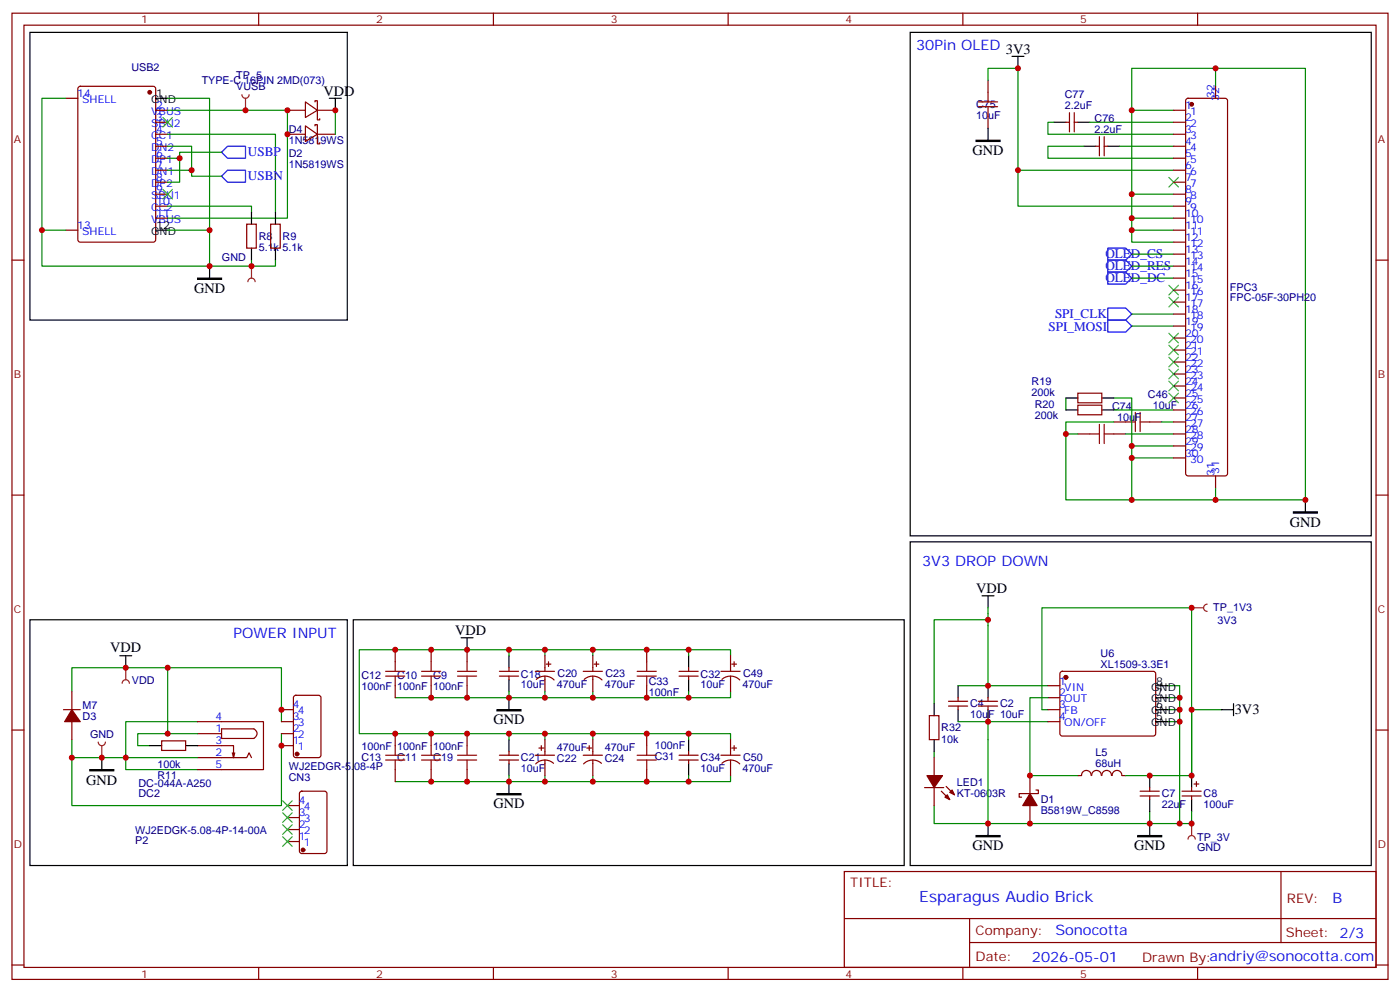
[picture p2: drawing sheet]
<svg xmlns="http://www.w3.org/2000/svg" width="412mm" height="292mm" viewBox="0 0 412 292" stroke-linecap="round" stroke-linejoin="round" font-family="sans-serif">
<g fill="none" stroke="#870000" stroke-width=".35">
<path d="M3.5 3.9h405.4v284.3h-405.4zM7.1 7.4h398.2v277.3h-398.2zM76.2 3.9v3.5M145.3 3.9v3.5M214.5 3.9v3.5M283.6 3.9v3.5M352.8 3.9v3.5M19.4 28.9h3.5M23.2 25.6l.4-.2h21.6l.6 .4 .1 44.8-.5 .6-21.8 .1-.6-.5-.1-44.7zM45.9 32.5h3.5M45.9 36h3.5M45.9 39.5h3.5"/>
<path d="M291 23.6v3.6M291 34.2v3.5M314 36h1M315 33.2v5.6M316.4 36h1.1M316.4 33.2v5.6M345.7 32.5h3.5M345.7 36h3.5M345.7 39.5h3.5M349.5 29.1l.5-.2h10.9l.5 .2 .2 .5v109.7l-.2 .5-.5 .3h-10.9l-.5-.3-.3-.5v-109.7zM358.1 25.4v3.5M45.9 43h3.5"/>
<path d="M45.9 46.6h3.5M45.9 50.1h3.5M45.9 53.6h3.5M45.9 57.2h3.5M322.8 43h1M323.8 40.2v5.7M325.3 43h1M325.3 40.2v5.7M345.7 43h3.5M345.7 46.6h3.5M345.7 50.1h3.5M345.7 53.6h3.5"/>
<path d="M345.7 57.2h3.5M3.5 76.6h3.6M19.4 67.7h3.5M45.9 60.7h3.5M45.9 64.2h3.5M345.7 60.7h3.5M345.7 64.2h3.5M345.7 67.7h3.5M345.7 71.3h3.5M345.7 74.8h3.5M345.7 78.3h3.5M405.3 76.6h3.6"/>
<path d="M345.7 81.8h3.5M345.7 85.4h3.5M345.7 88.9h3.5M345.7 92.4h3.5M345.7 96h3.5M345.7 99.5h3.5M317.5 115.7h7.1v2.8h-7.1zM317.5 119.2h7.1v2.9h-7.1zM345.7 103h3.5M345.7 106.5h3.5M345.7 110.1h3.5M345.7 113.6h3.5"/>
<path d="M345.7 117.1h3.5M317.5 127.7h3.5M328.1 124.2h3.5M328.1 127.7h3.5M338.7 124.2h3.5M345.7 124.2h3.5M345.7 127.7h3.5M345.7 120.6h3.5M345.7 131.2h3.5M345.7 134.8h3.5M3.5 145.7h3.6M358.1 140.1v3.5"/>
<path d="M405.3 145.7h3.6M3.5 214.8h3.6M405.3 214.8h3.6M248.7 256.5h156.6v28.2h-156.6zM377.3 256.5v20.9M248.7 270.3h156.5M285.6 277.4h119.6M285.6 270.3v14.1M3.5 284h3.6M76.2 284.7v3.5M145.3 284.7v3.5M214.5 284.7v3.5"/>
<path d="M283.6 284.7v3.5M352.8 284.7v3.5M405.3 284h3.6"/>
</g>
<g fill="#870000" stroke="#870000" stroke-width=".35">
<circle cx="44.1" cy="27.2" r=".53"/>
<circle cx="351" cy="30.7" r=".53"/>
</g>
<g fill="none" stroke="#000" stroke-width=".35">
<path d="M268.1 9.5h135.8v148.2h-135.8zM298.1 16.6h3.5M299.9 16.6v3.5M45.9 28.9h3.5M291 37.7v3.6M310.4 36h3.6M317.5 36h3.5M319.3 43h3.5M326.3 43h3.5M45.9 67.7h3.5M314 117.1h3.5M324.6 117.1h3.5"/>
<path d="M314 120.6h3.5M324.6 120.6h3.5M384.5 147.1v3.5"/>
</g>
<path d="M326.3 76.6h5.3l1.8 1.7-1.8 1.8h-5.3zM326.3 73h5.3l1.8 1.8-1.8 1.8h-5.3zM326.3 94.2h5.3l1.8 1.8-1.8 1.7h-5.3zM326.3 90.7h5.3l1.8 1.7-1.8 1.8h-5.3zM326.3 80.1h5.3l1.8 1.7-1.8 1.8h-5.3z" fill="none" stroke="#00f" stroke-width=".35"/>
<path d="M288.2 31.4h5.7M288.2 30h5.7M291 27.2v2.8M291 31.4v2.8M321 127.7h2.8M323.8 124.9v5.6M325.3 127.7h2.8M325.3 124.9v5.6M331.6 124.2h2.8M334.4 121.4v5.6M335.8 124.2h2.9M335.8 121.4v5.6" fill="none" stroke="#a10000" stroke-width=".35"/>
<g fill="none" stroke="#008700" stroke-width=".35">
<path d="M291 23.6v-3.5h8.9v30h45.8M310.4 36h-1.7v3.5h37M321 36h24.7M333.4 32.5v24.7h12.3M358.1 25.4v-5.3h-24.7v12.4h12.3M358.1 20.1h26.4v127h-26.4v-3.5M299.9 50.1v10.6h45.8M319.3 43h-10.6v3.6h37M329.8 43h15.9M333.4 57.2v7h12.3M333.4 67.7v3.6h12.3M333.4 64.2v3.5h12.3"/>
<path d="M333.4 78.3h12.3M333.4 74.8h12.3M333.4 96h12.3M333.4 92.4h12.3M333.4 81.8h12.3M314 117.1v3.5M328.1 117.1h5.3v14.1M317.5 127.7h-3.5v19.4h19.4M328.1 124.2h-14.1v3.5M328.1 120.6h17.6M331.6 127.7h14.1M342.2 124.2h3.5"/>
<path d="M345.7 131.2h-12.3v3.6M345.7 134.8h-12.3v12.3h24.7"/>
</g>
<g fill="none" stroke="#3c3" stroke-width=".35">
<path d="M344.3 52.2l2.8 2.8M347.1 52.2l-2.8 2.8M344.3 98.1l2.8 2.8M344.3 87.5l2.8 2.8M344.3 84l2.8 2.8M347.1 98.1l-2.8 2.8M347.1 87.5l-2.8 2.8M347.1 84l-2.8 2.8M344.3 105.1l2.8 2.8M344.3 108.7l2.8 2.8M344.3 112.2l2.8 2.8M344.3 115.7l2.8 2.8"/>
<path d="M344.3 101.6l2.8 2.8M347.1 105.1l-2.8 2.8M347.1 108.7l-2.8 2.8M347.1 112.2l-2.8 2.8M347.1 115.7l-2.8 2.8M347.1 101.6l-2.8 2.8"/>
</g>
<path d="M287.5 41.3h7.1v.3h-7.1zM381 150.6h7.1v.4h-7.1z" fill="#000" stroke="#000" stroke-width=".35"/>
<path d="M71.3 27.9a1.06 1.06 0 0 0 1 1 1.06 1.06 0 0 0 1.1-1M72.3 28.9v3.6" fill="none" stroke="#8c2424" stroke-width=".35"/>
<circle cx="72.3" cy="32.5" r=".18" fill="#8c2424"/>
<g fill="none" stroke="#008700" stroke-width=".35">
<path d="M19.4 28.9h-7.1v38.8h7.1M49.4 39.5h31.7v22.9M49.4 32.5h35.3v31.7h-35.3M49.4 28.9h12.3v38.8M49.4 43h7v8.9h8.9M49.4 50.1h7M49.4 46.6h3.5M65.3 44.8h-12.4v8.8h-3.5M12.3 67.7v10.6h49.4v-10.6h-12.3M49.4 60.7h24.7v1.7M291 182.4h-15.8v24.7M291 180.6v21.2"/>
<path d="M306.9 208.8v-29.9h44.1v29.9h8.8M351 208.8v19.4M275.2 237.1v5.3h15.8M275.2 221.2v1.8"/>
</g>
<path d="M65.3 51.9l1.7-1.8h5.3v3.5h-5.3zM65.3 44.8l1.7-1.8h5.3v3.6h-5.3z" fill="none" stroke="#00f" stroke-width=".35"/>
<path d="M48 34.6l2.8 2.8M50.8 34.6l-2.8 2.8M48 55.7l2.8 2.9M50.8 55.7l-2.8 2.9" fill="none" stroke="#3c3" stroke-width=".35"/>
<path d="M58.2 81.8h7.1v.4h-7.1z" fill="#000" stroke="#000" stroke-width=".35"/>
<path d="M8.8 9.5h93.5v84.7h-93.5zM61.7 78.3v3.5M289.3 175.3h3.5M291 175.3v3.6M275.2 207.1v3.5M275.2 217.7v3.5M282.2 201.8v3.5M282.2 208.8v3.6M291 201.8v3.5M291 208.8v3.6M351 228.2v3.6M351 235.3v3.5" fill="none" stroke="#000" stroke-width=".35"/>
<g fill="none" stroke="#870000" stroke-width=".35">
<path d="M273.8 210.6h2.8v7.1h-2.8zM279.4 207.8h5.6M279.4 206.4h5.6M282.2 205.3v1.1M282.2 207.8v1M288.2 207.8h5.7M288.2 206.4h5.7M291 205.3v1.1M291 207.8v1M272.3 231.8h5.7M275.2 223v5.2M275.2 231.8v5.3"/>
<path d="M277.3 232.8l2.5 2.5M278.7 231.4l2.5 2.5M303.4 228.2v5.3M303.4 237.1v5.3M305.2 232.5h.7v1h-5.7v1.1h.7M321.4 228.2a1.41 1.41 0 0 0-1.4-1.5 1.41 1.41 0 0 0-1.4 1.5h-1.1M321.6 228.2a1.41 1.41 0 0 1 1.4-1.5 1.41 1.41 0 0 1 1.4 1.5M324.6 228.2a1.41 1.41 0 0 1 1.4-1.5 1.41 1.41 0 0 1 1.4 1.5M327.6 228.2a1.41 1.41 0 0 1 1.4-1.5 1.41 1.41 0 0 1 1.4 1.5M330.6 228.2h1M348.2 232.8h5.6M348.2 234.2h5.6"/>
<path d="M351 231.8v1M351 234.2v1.1M351.7 230.7h1.4M352.4 230v1.4"/>
</g>
<g fill="#870000" stroke="#870000" stroke-width=".35">
<path d="M303.4 233.5l2.1 3.6h-4.2z"/>
<path d="M278.3 234.6l.7-.7 .8 1.4z"/>
<path d="M279.8 233.2l.7-.7 .7 1.4z"/>
<path d="M273 228.2h4.6l-2.4 3.6z"/>
</g>
<path d="M350 246.9a1.06 1.06 0 0 1 1-1 1.06 1.06 0 0 1 1.1 1M351 242.4v3.5" fill="none" stroke="#8c2424" stroke-width=".35"/>
<circle cx="351" cy="242.4" r=".18" fill="#8c2424"/>
<path d="M351 178.9h3.5M355.6 177.8a1.06 1.06 0 0 0-1.1 1.1 1.06 1.06 0 0 0 1.1 1" fill="none" stroke="#8c2424" stroke-width=".35"/>
<circle cx="351" cy="178.9" r=".18" fill="#8c2424"/>
<g fill="none" stroke="#008700" stroke-width=".35">
<path d="M291 178.9v1.7M282.2 212.4h26.5M282.2 201.8h26.5M291 212.4v30h47.7M306.9 208.8h1.8M308.7 205.3h-5.3v22.9h14.1M344 201.8h3.5v40.6M344 212.4h3.5M344 208.8h3.5M344 205.3h3.5M351 208.8v19.4h-19.4M338.7 238.8v3.6"/>
<path d="M351 238.8v3.6h-12.3"/>
</g>
<circle cx="314" cy="199.3" r=".53" fill="#870000" stroke="#870000" stroke-width=".35"/>
<path d="M312.4 197.8l.5-.2h27.1l.4 .7v17.9l-.7 .4-27.1-.1-.4-.6v-17.6zM308.7 201.8h3.5M308.7 205.3h3.5M308.7 208.8h3.5M308.7 212.4h3.5M335.8 234.2h5.7M335.8 232.8h5.7M338.7 231.8v1M338.7 234.2v1.1" fill="none" stroke="#870000" stroke-width=".35"/>
<path d="M268.1 159.5h135.8v95.2h-135.8zM340.4 212.4h3.6M340.4 208.8h3.6M340.4 205.3h3.6M340.4 201.8h3.6M359.8 208.8h3.6M363.4 207.1v3.5M338.7 228.2v3.6M338.7 235.3v3.5M291 242.4v3.5M338.7 242.4v3.5" fill="none" stroke="#000" stroke-width=".35"/>
<path d="M287.5 245.9h7.1v.3h-7.1zM335.1 245.9h7.1v.3h-7.1z" fill="#000" stroke="#000" stroke-width=".35"/>
<path d="M37 196.5v3.5M36 201.1a1.06 1.06 0 0 1 1-1.1 1.06 1.06 0 0 1 1.1 1.1" fill="none" stroke="#8c2424" stroke-width=".35"/>
<circle cx="37" cy="196.5" r=".18" fill="#8c2424"/>
<g fill="none" stroke="#008700" stroke-width=".35">
<path d="M98.8 32.5v7M74.1 76.6v1.7h-12.4M81.1 76.6v1.7h-7M49.4 196.5h-28.2v7.1M149.9 191.2v1.8M160.5 193v-1.8h-54.7v24.7h44.1v1.8M160.5 191.2h14.1v1.8M174.6 191.2h28.2v1.8M202.8 191.2h12.4v1.8M21.2 217.7v5.3h37M49.4 215.9h-8.8v3.5h3.5M58.2 212.4h-21.2v14.1h21.2"/>
<path d="M82.9 212.4v-15.9h-33.5v19.4h8.8M82.9 215.9v21.2h-61.7v-14.1M149.9 215.9h10.6v1.8M149.9 203.6v1.7M160.5 215.9h14.1v1.8M160.5 203.6v1.7h-44.1M174.6 215.9h28.2v1.8M174.6 203.6v1.7h-14.1M202.8 215.9h12.4v1.8M202.8 203.6v1.7h-28.2M215.2 203.6v1.7h-12.4M149.9 228.2v1.8h-33.5"/>
<path d="M160.5 228.2v1.8h-10.6M174.6 228.2v1.8h-14.1M202.8 228.2v1.8h-28.2M215.2 228.2v1.8h-12.4"/>
</g>
<path d="M146.4 208.8h7.1v.4h-7.1zM26.5 226.5h7v.3h-7zM146.4 233.5h7.1v.4h-7.1z" fill="#000" stroke="#000" stroke-width=".35"/>
<g fill="none" stroke="#000" stroke-width=".35">
<path d="M97 28.9h3.5M98.8 28.9v3.6M74.1 62.4v3.6M74.1 73v3.6M81.1 62.4v3.6M81.1 73v3.6M8.8 182.4h93.5v72.3h-93.5zM35.3 193h3.5M37 193v3.5M104.1 182.4h162.2v72.3h-162.2zM135.8 187.7h3.5M137.6 187.7v3.5"/>
<path d="M149.9 193v3.5M202.8 193v3.5M44.1 219.4h3.5M54.7 219.4h3.5M149.9 200v3.6M149.9 205.3v3.5M149.9 217.7v3.5M202.8 200v3.6M202.8 217.7v3.5M30 223v3.5M149.9 224.7v3.5M149.9 230v3.5"/>
<path d="M202.8 224.7v3.5"/>
</g>
<g fill="none" stroke="#870000" stroke-width=".35">
<path d="M84.7 32.5h5.3M84.7 39.5h5.3M90 30l3.5 2.5-3.5 2.1zM90 37l3.5 2.5-3.5 2.1zM92.8 30v-.4h.7v2.9M92.8 37v-.3h.7v2.8M93.5 32.5v2.8h.7v-.4M93.5 39.5v2.8h.7v-.3M93.5 32.5h5.3M93.5 39.5h5.3M72.7 66h2.8v7h-2.8zM79.7 66h2.8v7h-2.8z"/>
<path d="M116.4 191.2v3.5M127 191.2v3.5M137.6 191.2v3.5M147.1 199h5.7M147.1 197.6h5.7M149.9 196.5v1.1M149.9 199v1M157.7 197.6h5.6M158 199.9a3.8 3.8 0 0 1 5.2 .2M160.5 193v4.6M160.5 199v4.6M160.9 195.4h1.4"/>
<path d="M161.6 194.7v1.4M171.8 197.6h5.6M172.1 199.9a3.8 3.8 0 0 1 5.2 .2M174.6 193v4.6M174.6 199v4.6M175 195.4h1.4M175.7 194.7v1.4M190.5 191.2v3.5M200 199h5.7M200 197.6h5.7M202.8 196.5v1.1M202.8 199v1"/>
<path d="M212.4 197.6h5.6M212.7 199.9a3.8 3.8 0 0 1 5.2 .2M215.2 193v4.6M215.2 199v4.6M215.5 195.4h1.5M216.3 194.7v1.4M18.7 208.8h4.9M21.2 203.6v5.2M21.2 212.4v5.3M47.6 218h7.1v2.8h-7.1zM58.2 212.4h19.4v14.1h-19.4M58.2 219.4h10.6v3.6"/>
<path d="M58.2 215.9h7.1M65.3 214.5h9.5l.7 .6a1.64 1.64 0 0 1-.7 2.2h-9.5zM82.9 212.4h3.5M82.9 219.4h3.5M82.9 215.9h3.5M82.9 208.8h3.5M86.7 204.8l.4-.2h6.7l.7 .4v17.2l-.4 .7-7 .1-.6-.5-.1-17.2zM116.4 201.8v3.5M116.4 215.9v3.5M127 201.8v3.5M127 215.9v3.5M137.6 201.8v3.5"/>
<path d="M137.6 215.9v3.5M159.5 219.4v1.4M160.5 217.7v4.5M173.6 219.4v1.4M174.6 217.7v4.5M190.5 201.8v3.5M190.5 215.9v3.5M215.2 217.7v4.5M216.3 219.4v1.4M58.2 223h14.5l.7-1.5 .7 1.5M68.4 221.5l.4 1.5M69.1 221.5l-.3 1.5"/>
<path d="M84.7 237.1h3.5M88.4 233l.5-.2h6.7l.7 .5v17.2l-.5 .6-6.9 .1-.7-.5v-17.2zM116.4 226.5v3.5M127 226.5v3.5M137.6 226.5v3.5M147.1 223.7h5.7M147.1 222.2h5.7M149.9 221.2v1M149.9 223.7v1M157.7 222.2h5.6M158.7 220.1h1.5M160.5 223.7v4.5"/>
<path d="M163.1 224.6a3.8 3.8 0 0 0-5.3 .2M171.8 222.2h5.6M172.9 220.1h1.4M174.6 223.7v4.5M177.2 224.6a3.8 3.8 0 0 0-5.3 .2M190.5 226.5v3.5M200 223.7h5.7M200 222.2h5.7M202.8 221.2v1M202.8 223.7v1M212.4 222.2h5.6M212.7 224.6a3.8 3.8 0 0 1 5.2 .2"/>
<path d="M215.2 223.7v4.5M215.5 220.1h1.5M84.7 247.6h3.5M84.7 244.1h3.5M84.7 240.6h3.5"/>
</g>
<g fill="none" stroke="#a10000" stroke-width=".35">
<path d="M113.6 199h5.6M113.6 197.6h5.6M116.4 194.7v2.9M116.4 199v2.8M124.2 199h5.6M124.2 197.6h5.6M127 194.7v2.9M127 199v2.8M134.8 199h5.6M134.8 197.6h5.6M137.6 194.7v2.9M137.6 199v2.8"/>
<path d="M187.7 199h5.6M187.7 197.6h5.6M190.5 194.7v2.9M190.5 199v2.8M116.4 219.4v2.8M127 219.4v2.8M137.6 219.4v2.8M190.5 219.4v2.8M113.6 222.2h5.6M113.6 223.7h5.6M116.4 223.7v2.8M124.2 222.2h5.6"/>
<path d="M124.2 223.7h5.6M127 223.7v2.8M134.8 222.2h5.6M134.8 223.7h5.6M137.6 223.7v2.8M187.7 222.2h5.6M187.7 223.7h5.6M190.5 223.7v2.8"/>
</g>
<g fill="#870000" stroke="#870000" stroke-width=".35">
<path d="M21.2 208.8l2.4 3.6h-4.6z"/>
<circle cx="87.5" cy="221.9" r=".53"/>
<circle cx="89.3" cy="250.1" r=".53"/>
</g>
<path d="M83.3 235.7l2.8 2.8M83.3 239.2l2.8 2.8M86.1 235.7l-2.8 2.8M86.1 239.2l-2.8 2.8M83.3 242.7l2.8 2.8M83.3 246.2l2.8 2.9M86.1 242.7l-2.8 2.8M86.1 246.2l-2.8 2.9" fill="none" stroke="#3c3" stroke-width=".35"/>
<path d="M28.9 218.4a1.06 1.06 0 0 0 1.1 1 1.06 1.06 0 0 0 1-1M30 219.4v3.6" fill="none" stroke="#8c2424" stroke-width=".35"/>
<circle cx="30" cy="223" r=".18" fill="#8c2424"/>
<path d="M74.1 78.3v3.5M73 82.9a1.06 1.06 0 0 1 1.1-1.1 1.06 1.06 0 0 1 1 1.1" fill="none" stroke="#8c2424" stroke-width=".35"/>
<circle cx="74.1" cy="78.3" r=".18" fill="#8c2424"/>
<g fill="#c00">
<circle cx="333.4" cy="131.2" r=".88"/>
<circle cx="314" cy="127.7" r=".88"/>
<circle cx="333.4" cy="147.1" r=".88"/>
<circle cx="333.4" cy="134.8" r=".88"/>
<circle cx="333.4" cy="67.7" r=".88"/>
<circle cx="333.4" cy="64.2" r=".88"/>
<circle cx="333.4" cy="57.1" r=".88"/>
<circle cx="333.4" cy="32.5" r=".88"/>
<circle cx="299.9" cy="50.1" r=".88"/>
<circle cx="358.1" cy="147.1" r=".88"/>
<circle cx="384.5" cy="147.1" r=".88"/>
<circle cx="358.1" cy="20.1" r=".88"/>
<circle cx="299.9" cy="20.1" r=".88"/>
<circle cx="56.4" cy="50.1" r=".88"/>
<circle cx="52.9" cy="46.6" r=".88"/>
<circle cx="84.7" cy="32.5" r=".88"/>
<circle cx="61.7" cy="67.7" r=".88"/>
<circle cx="61.7" cy="78.3" r=".88"/>
<circle cx="12.3" cy="67.7" r=".88"/>
<circle cx="351" cy="242.4" r=".88"/>
<circle cx="303.4" cy="242.4" r=".88"/>
<circle cx="303.4" cy="228.2" r=".88"/>
<circle cx="291" cy="182.4" r=".88"/>
<circle cx="351" cy="208.8" r=".88"/>
<circle cx="351" cy="178.9" r=".88"/>
<circle cx="291" cy="212.4" r=".88"/>
<circle cx="291" cy="201.8" r=".88"/>
<circle cx="347.5" cy="212.4" r=".88"/>
<circle cx="347.5" cy="208.8" r=".88"/>
<circle cx="347.5" cy="205.3" r=".88"/>
<circle cx="347.5" cy="242.4" r=".88"/>
<circle cx="291" cy="242.4" r=".88"/>
<circle cx="338.7" cy="242.4" r=".88"/>
<circle cx="351" cy="228.2" r=".88"/>
<circle cx="338.7" cy="228.2" r=".88"/>
<circle cx="37" cy="223" r=".88"/>
<circle cx="30" cy="223" r=".88"/>
<circle cx="190.5" cy="230" r=".88"/>
<circle cx="190.5" cy="215.9" r=".88"/>
<circle cx="202.8" cy="230" r=".88"/>
<circle cx="202.8" cy="215.9" r=".88"/>
<circle cx="202.8" cy="205.3" r=".88"/>
<circle cx="202.8" cy="191.2" r=".88"/>
<circle cx="190.5" cy="191.2" r=".88"/>
<circle cx="174.6" cy="191.2" r=".88"/>
<circle cx="190.5" cy="205.3" r=".88"/>
<circle cx="174.6" cy="205.3" r=".88"/>
<circle cx="174.6" cy="230" r=".88"/>
<circle cx="174.6" cy="215.9" r=".88"/>
<circle cx="160.5" cy="230" r=".88"/>
<circle cx="149.9" cy="230" r=".88"/>
<circle cx="160.5" cy="215.9" r=".88"/>
<circle cx="149.9" cy="215.9" r=".88"/>
<circle cx="137.6" cy="215.9" r=".88"/>
<circle cx="160.5" cy="205.3" r=".88"/>
<circle cx="160.5" cy="191.2" r=".88"/>
<circle cx="137.6" cy="191.2" r=".88"/>
<circle cx="149.9" cy="191.2" r=".88"/>
<circle cx="149.9" cy="205.3" r=".88"/>
<circle cx="49.4" cy="215.9" r=".88"/>
<circle cx="37" cy="196.5" r=".88"/>
<circle cx="74.1" cy="78.3" r=".88"/>
<circle cx="49.4" cy="196.5" r=".88"/>
<circle cx="82.9" cy="208.8" r=".88"/>
<circle cx="21.2" cy="223" r=".88"/>
<circle cx="82.9" cy="219.4" r=".88"/>
<circle cx="72.3" cy="32.5" r=".88"/>
<circle cx="127" cy="191.2" r=".88"/>
<circle cx="127" cy="215.9" r=".88"/>
<circle cx="116.4" cy="191.2" r=".88"/>
<circle cx="116.4" cy="215.9" r=".88"/>
<circle cx="137.6" cy="205.3" r=".88"/>
<circle cx="127" cy="205.3" r=".88"/>
<circle cx="137.6" cy="230" r=".88"/>
<circle cx="127" cy="230" r=".88"/>
<circle cx="84.7" cy="39.5" r=".88"/>
<circle cx="98.8" cy="32.5" r=".88"/>
</g>
<text font-size="4.6" fill="#00f" x="270.8" y="265.5">Esparagus Audio Brick</text>
<g font-size="4.2" fill="#00f">
<text x="269.9" y="14.8">30Pin OLED</text>
<text x="271.6" y="166.5">3V3 DROP DOWN</text>
<text x="68.8" y="187.7">POWER INPUT</text>
<text x="392.5" y="265.7">B</text>
<text x="310.9" y="275.3">Sonocotta</text>
<text x="304" y="283.1">2026-05-01</text>
</g>
<g font-size="4.2">
<text x="296.3" y="15.9">3V3</text>
<text x="95.2" y="28.2">VDD</text>
<text x="286.5" y="45.6">GND</text>
<text x="57.1" y="86.2">GND</text>
<text x="379.9" y="155">GND</text>
<text x="287.5" y="174.6">VDD</text>
<text x="32.5" y="191.9">VDD</text>
<text x="134.1" y="187">VDD</text>
<text x="145.3" y="213.1">GND</text>
<text x="363.7" y="210.2">3V3</text>
<text x="25.4" y="231.1">GND</text>
<text x="145.3" y="237.8">GND</text>
<text x="286.5" y="250.1">GND</text>
<text x="334.1" y="250.1">GND</text>
</g>
<g font-size="3.9" fill="#00f">
<text x="73" y="46">USBP</text>
<text x="73" y="53">USBN</text>
<text x="325.6" y="76.1">OLED_CS</text>
<text x="325.6" y="83.1">OLED_DC</text>
<text x="325.6" y="79.6">OLED_RES</text>
<text x="310.8" y="93.7">SPI_CLK</text>
<text x="308.9" y="97.3">SPI_MOSI</text>
</g>
<g font-size="3.9" fill="#800">
<text x="250.5" y="261.1">TITLE:</text>
<text x="379.1" y="265.7">REV:</text>
<text x="287.4" y="275.3">Company:</text>
<text x="378.7" y="275.9">Sheet: 2/3</text>
<text x="287.4" y="282.9">Date:</text>
<text x="336.4" y="283">Drawn By:andriy@sonocotta.com</text>
</g>
<g font-size="3.2" fill="#800">
<text x="41.6" y="6.9">1</text>
<text x="110.8" y="6.9">2</text>
<text x="179.9" y="6.9">3</text>
<text x="249.1" y="6.9">4</text>
<text x="318.2" y="6.9">5</text>
<text x="4.1" y="42">A</text>
<text x="405.9" y="42">A</text>
<text x="4.1" y="111.1">B</text>
<text x="405.9" y="111.1">B</text>
<text x="4.1" y="180.3">C</text>
<text x="405.9" y="180.3">C</text>
<text x="4.1" y="249.4">D</text>
<text x="405.9" y="249.4">D</text>
<text x="41.6" y="287.7">1</text>
<text x="110.8" y="287.7">2</text>
<text x="179.9" y="287.7">3</text>
<text x="249.1" y="287.7">4</text>
<text x="318.2" y="287.7">5</text>
</g>
<g font-size="3.2" fill="#000080">
<text x="38.7" y="21">USB2</text>
<text x="69.6" y="23.4">TP_5</text>
<text x="59.4" y="24.8">TYPE-C 16PIN 2MD(073)</text>
<text x="69.6" y="26.5">VUSB</text>
<text x="313.6" y="28.9">C77</text>
<text x="287.5" y="35">10uF</text>
<text x="287.5" y="31.8">C75</text>
<text x="313.6" y="32.1">2.2uF</text>
<text x="322.5" y="36">C76</text>
<text x="85.1" y="39.3">D4</text>
<text x="322.5" y="39.2">2.2uF</text>
<text x="85.1" y="42.4">1N5819WS</text>
<text x="85.1" y="46.3">D2</text>
<text x="85.1" y="49.5">1N5819WS</text>
<text x="76.2" y="70.6">R8</text>
<text x="83.3" y="70.6">R9</text>
<text x="65.4" y="76.9">GND</text>
<text x="76.2" y="73.9">5.1k 5.1k</text>
<text x="362.3" y="88.6">FPC-05F-30PH20</text>
<text x="362.3" y="85.7">FPC3</text>
<text x="303.9" y="113.3">R19</text>
<text x="303.9" y="116.5">200k</text>
<text x="338.2" y="117.1">C46</text>
<text x="304.8" y="123.3">200k</text>
<text x="304.8" y="120.1">R20</text>
<text x="327.6" y="120.6">C74</text>
<text x="329" y="123.8">10uF</text>
<text x="339.6" y="120.3">10uF 26</text>
<text x="357.4" y="179.9">TP_1V3</text>
<text x="358.7" y="183.5">3V3</text>
<text x="324.2" y="196.5">XL1509-3.3E1</text>
<text x="324.2" y="193.3">U6</text>
<text x="38.9" y="201.2">VDD</text>
<text x="106.5" y="203">100nF</text>
<text x="106.5" y="199.8">C12</text>
<text x="117" y="203">100nF</text>
<text x="117" y="199.8">C10</text>
<text x="127.6" y="203">100nF</text>
<text x="127.6" y="199.8">C9</text>
<text x="153.5" y="202.6">10uF</text>
<text x="153.5" y="199.4">C18</text>
<text x="164" y="202.6">470uF</text>
<text x="164.2" y="199.3">C20</text>
<text x="178.2" y="202.6">470uF</text>
<text x="178.4" y="199.3">C23</text>
<text x="191.1" y="201.5">C33</text>
<text x="206.4" y="202.6">10uF</text>
<text x="206.4" y="199.4">C32</text>
<text x="218.7" y="202.6">470uF</text>
<text x="218.9" y="199.3">C49</text>
<text x="24.3" y="208.7">M7</text>
<text x="191.1" y="204.7">100nF</text>
<text x="285.8" y="208.2">C4</text>
<text x="294.6" y="208.2">C2</text>
<text x="24.3" y="211.9">D3</text>
<text x="277.3" y="215.3">R32</text>
<text x="285.8" y="211.4">10uF 10uF</text>
<text x="26.5" y="217.1">GND</text>
<text x="106.5" y="220.7">100nF</text>
<text x="117" y="220.7">100nF</text>
<text x="127.6" y="220.7">100nF</text>
<text x="164" y="221.1">470uF</text>
<text x="178.2" y="221.1">470uF</text>
<text x="192.9" y="220.5">100nF</text>
<text x="277.3" y="218.6">10k</text>
<text x="46.4" y="226">100k</text>
<text x="85.1" y="226.6">WJ2EDGR-5.08-4P</text>
<text x="106.5" y="223.9">C13</text>
<text x="117" y="223.9">C11</text>
<text x="127.6" y="223.9">C19</text>
<text x="153.5" y="227.3">10uF</text>
<text x="153.5" y="224.1">C21</text>
<text x="164" y="224.3">C22</text>
<text x="178.2" y="224.3">C24</text>
<text x="192.9" y="223.7">C31</text>
<text x="206.4" y="227.3">10uF</text>
<text x="206.4" y="224.1">C34</text>
<text x="218.7" y="227.3">470uF</text>
<text x="218.9" y="224">C50</text>
<text x="322.7" y="225.7">68uH</text>
<text x="322.7" y="222.5">L5</text>
<text x="40.8" y="231.5">DC-044A-A250</text>
<text x="46.4" y="229.2">R11</text>
<text x="85.1" y="229.8">CN3</text>
<text x="281.9" y="231.2">LED1</text>
<text x="40.8" y="234.7">DC2</text>
<text x="281.9" y="234.4">KT-0603R</text>
<text x="306.6" y="239.6">B5819W_C8598</text>
<text x="306.6" y="236.4">D1</text>
<text x="342.2" y="237.9">22uF</text>
<text x="342.2" y="234.7">C7</text>
<text x="354.5" y="237.9">100uF</text>
<text x="354.5" y="234.7">C8</text>
<text x="39.8" y="245.3">WJ2EDGK-5.08-4P-14-00A</text>
<text x="39.8" y="248.5">P2</text>
<text x="352.6" y="250.6">GND</text>
<text x="352.6" y="247.4">TP_3V</text>
</g>
<g font-size="3.2" fill="#00f">
<text x="22.8" y="28.6">14</text>
<text x="357.7" y="28.9" transform="rotate(-90 357.7 28.9)">32</text>
<text x="359.1" y="29.6" transform="rotate(-90 359.1 29.6)">32</text>
<text x="24.2" y="30.3">SHELL</text>
<text x="44.6" y="33.9">VBUS</text>
<text x="46" y="32.1">2</text>
<text x="46" y="35.6">3</text>
<text x="349.1" y="32.1">1</text>
<text x="349.1" y="35.6">2</text>
<text x="350.6" y="33.9">1</text>
<text x="44.6" y="37.4">SBU2</text>
<text x="44.6" y="40.9">CC1</text>
<text x="46" y="39.2">4</text>
<text x="349.1" y="39.2">3</text>
<text x="350.6" y="37.4">2</text>
<text x="350.6" y="40.9">3</text>
<text x="44.6" y="44.4">DN2</text>
<text x="44.6" y="48">DP1</text>
<text x="46" y="42.7">5</text>
<text x="46" y="46.2">6</text>
<text x="349.1" y="42.7">4</text>
<text x="349.1" y="46.2">5</text>
<text x="350.6" y="44.4">4</text>
<text x="350.6" y="48">5</text>
<text x="44.6" y="51.5">DN1</text>
<text x="46" y="49.7">7</text>
<text x="46" y="53.3">8</text>
<text x="349.1" y="49.7">6</text>
<text x="349.1" y="53.3">7</text>
<text x="350.6" y="51.5">6</text>
<text x="44.6" y="55">DP2</text>
<text x="44.6" y="58.6">SBU1</text>
<text x="46" y="56.8">9</text>
<text x="349.1" y="56.8">8</text>
<text x="350.6" y="55">7</text>
<text x="350.6" y="58.6">8</text>
<text x="44.6" y="62.1">CC2</text>
<text x="44.6" y="65.6">VBUS</text>
<text x="46" y="60.3">10</text>
<text x="46" y="63.9">11</text>
<text x="349.1" y="60.3">9</text>
<text x="349.1" y="63.9">10</text>
<text x="350.6" y="62.1">9</text>
<text x="350.6" y="65.6">10</text>
<text x="22.8" y="67.4">13</text>
<text x="24.2" y="69.1">SHELL</text>
<text x="349.1" y="67.4">11</text>
<text x="349.1" y="70.9">12</text>
<text x="350.6" y="69.1">11</text>
<text x="349.1" y="74.4">13</text>
<text x="349.1" y="78">14</text>
<text x="350.6" y="72.7">12</text>
<text x="350.6" y="76.2">13</text>
<text x="349.1" y="81.5">15</text>
<text x="350.6" y="79.7">14</text>
<text x="350.6" y="83.3">15</text>
<text x="349.1" y="85">16</text>
<text x="349.1" y="88.5">17</text>
<text x="350.6" y="86.8">16</text>
<text x="349.1" y="92.1">18</text>
<text x="349.1" y="95.6">19</text>
<text x="350.6" y="90.3">17</text>
<text x="350.6" y="93.8">18</text>
<text x="349.1" y="99.1">20</text>
<text x="350.6" y="97.4">19</text>
<text x="350.6" y="100.9">20</text>
<text x="349.1" y="102.7">21</text>
<text x="349.1" y="106.2">22</text>
<text x="350.6" y="104.4">21</text>
<text x="350.6" y="107.9">22</text>
<text x="349.1" y="109.7">23</text>
<text x="349.1" y="113.2">24</text>
<text x="350.6" y="111.5">23</text>
<text x="349.1" y="116.8">25</text>
<text x="350.6" y="115">24</text>
<text x="350.6" y="118.5">25</text>
<text x="349.1" y="123.8">27</text>
<text x="350.6" y="122.1">26</text>
<text x="350.6" y="125.6">27</text>
<text x="349.1" y="127.4">28</text>
<text x="349.1" y="130.9">29</text>
<text x="350.6" y="129.1">28</text>
<text x="349.1" y="134.4">30</text>
<text x="350.6" y="132.6">29</text>
<text x="350.6" y="136.2">30</text>
<text x="357.7" y="140.1" transform="rotate(-90 357.7 140.1)">31</text>
<text x="359.1" y="139.3" transform="rotate(-90 359.1 139.3)">31</text>
<text x="312" y="201.4">1</text>
<text x="313.5" y="203.2">VIN</text>
<text x="86.3" y="208.5">4</text>
<text x="312" y="205">2</text>
<text x="312" y="208.5">3</text>
<text x="313.5" y="206.7">OUT</text>
<text x="63.5" y="212">4</text>
<text x="63.5" y="215.5">1</text>
<text x="86.3" y="215.5">2</text>
<text x="86.3" y="212">3</text>
<text x="87.7" y="213.8">3</text>
<text x="87.7" y="210.3">4</text>
<text x="312" y="212">4</text>
<text x="313.5" y="210.3">FB</text>
<text x="313.5" y="213.8">ON/OFF</text>
<text x="63.5" y="219.1">3</text>
<text x="86.3" y="219.1">1</text>
<text x="87.7" y="220.8">1</text>
<text x="87.7" y="217.3">2</text>
<text x="63.5" y="226.1">5</text>
<text x="63.5" y="222.6">2</text>
<text x="88" y="236.7">4</text>
<text x="89.5" y="238.5">4</text>
<text x="88" y="243.8">2</text>
<text x="88" y="240.2">3</text>
<text x="89.5" y="245.5">2</text>
<text x="89.5" y="242">3</text>
<text x="88" y="247.3">1</text>
<text x="89.5" y="249.1">1</text>
</g>
<g font-size="3.2">
<text x="46" y="28.6">1</text>
<text x="44.6" y="30.3">GND</text>
<text x="44.6" y="69.1">GND</text>
<text x="46" y="67.4">12</text>
<text x="339.1" y="203.2">GND</text>
<text x="340.6" y="201.4">8</text>
<text x="339.1" y="206.7">GND</text>
<text x="340.6" y="208.5">6</text>
<text x="340.6" y="205">7</text>
<text x="339.1" y="213.8">GND</text>
<text x="339.1" y="210.3">GND</text>
<text x="340.6" y="212">5</text>
</g>
</svg>
